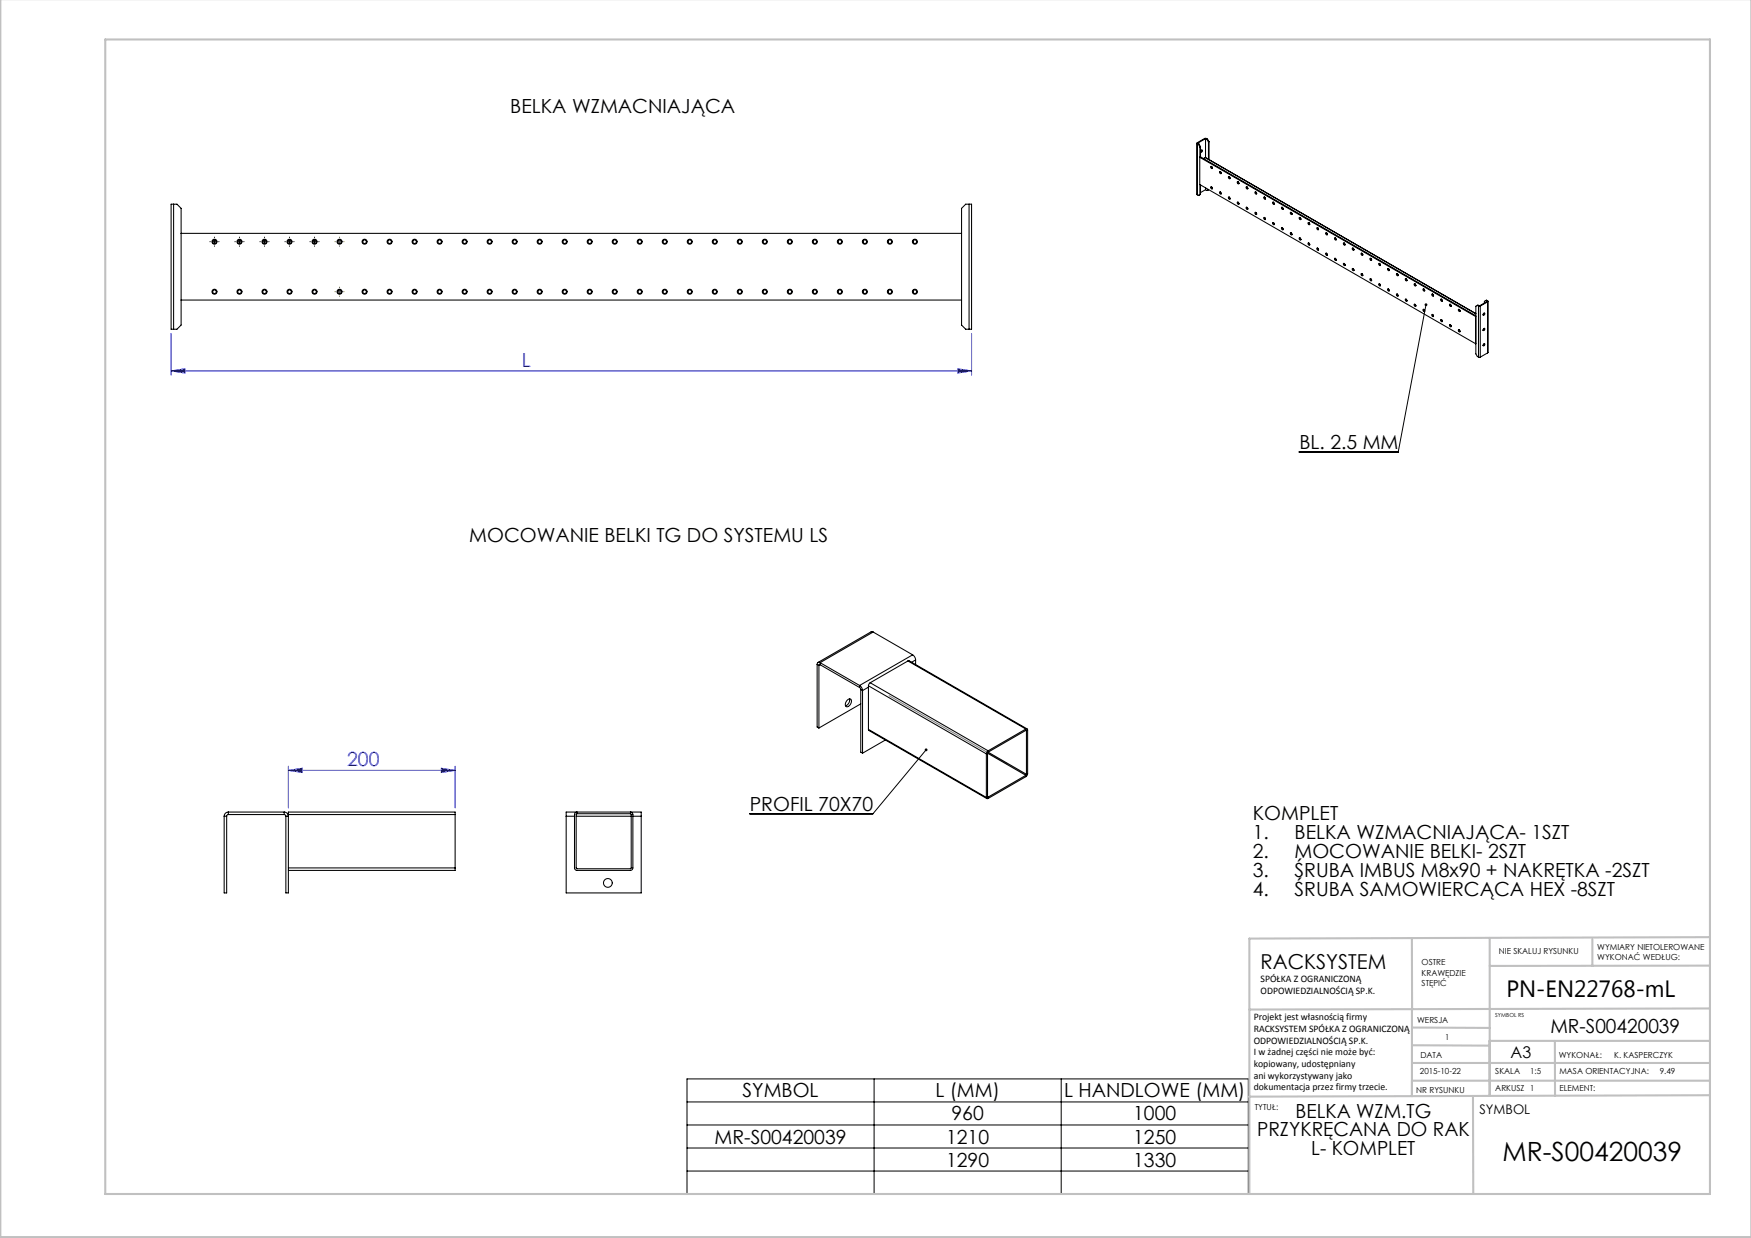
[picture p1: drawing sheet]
<svg xmlns="http://www.w3.org/2000/svg" width="420mm" height="297mm" viewBox="0 0 420 297" stroke-linecap="round" stroke-linejoin="round" font-family="sans-serif">
<path d="M41 80v10M233 80v10M41 89l3.3-.5v1zM41 89h192M229.7 88.5l3.3 .5-3.3 .5zM69.2 184.8l3.3-.5v1zM69.2 183.8v10M69.2 184.8h40M105.9 184.3l3.3 .5-3.3 .5zM109.2 183.8v10" fill="none" stroke="#00f" stroke-width=".24"/>
<g fill="none" stroke="#000" stroke-width=".24">
<path d="M50.9 58h1M51.4 57.5v1M56.9 58h1M57.4 57.5v1M62.9 58h1M63.4 57.5v1M68.9 58h1M69.4 57.5v1M74.9 58h1M75.4 57.5v1M342 73.1l-6.6 35.3h-23.8M222.1 179.9l-12.7 15.3h-29.6"/>
<path d="M164.8 258.8h134.6v27.7h-134.6zM209.7 258.8v27.7M254.5 258.8v27.7M164.8 264.4h134.6M164.8 269.9h134.6M164.8 275.4h134.6M164.8 280.9h134.6"/>
</g>
<g fill="none" stroke="#000" stroke-width=".24" stroke-dasharray="15.2 1.3 1.3 1.3">
<path d="M50.4 58h-.1M51.4 57v-.1M51.4 59v.1M52.4 58h.1M56.4 58h-.1M57.4 57v-.1M57.4 59v.1M58.4 58h.1M62.4 58h-.1M63.4 57v-.1M63.4 59v.1M64.4 58h.1"/>
<path d="M68.4 58h-.1M69.4 57v-.1M69.4 59v.1M70.4 58h.1M74.4 58h-.1M75.4 57v-.1M75.4 59v.1M76.4 58h.1"/>
</g>
<path d="M80.4 58h-.1M81.4 57v-.1M81.4 59v.1M82.4 58h.1M80.4 70h-.1M81.4 69v-.1M81.4 71v.1M82.4 70h.1" fill="none" stroke="#808000" stroke-width=".24" stroke-dasharray="15.2 1.3 1.3 1.3"/>
<path d="M80.9 58h1M81.4 57.5v1M80.9 70h1M81.4 69.5v1" fill="none" stroke="#808000" stroke-width=".24"/>
<g fill="none" stroke="#c0c0c0" stroke-width=".5">
<path d="M.1 -.1v296.9h419.9M25.2 9.5h385v276.9h-385zM338.7 225.2v37.8M357.3 225v37.9v-13.2M382 225.4v6.3M410.1 224.8l-110.4 .4v61.2M410.1 231.7h-52.8M338.7 259.3h71.5M338.7 255h71.5M338.7 250.8l18.6 .1M338.7 246.5l18.6 .1M357.3 249.7h52.9"/>
<path d="M373 249.7v13.2M410.1 241.9l-110.4 .3M353.3 262.9l.1 23.5M410.2 262.7l-110.5 .4"/>
</g>
<path d="M213.3 166.9l28.2 16.3" fill="none" stroke="#808080" stroke-width=".25"/>
<path d="M341.8 72.9l.3-.1-.1 .3 .1-.3a.34 .34 0 0 1 .3 .4 .34 .34 0 0 1-.5 .2 .34 .34 0 0 1-.1-.5z" fill="#000"/>
<g fill="#00f">
<path d="M105.9 184.3l3.3 .5-3.3 .5zM69.2 184.8l3.3-.5v1z"/>
<path d="M41 89l3.3-.5v1zM229.7 88.5l3.3 .5-3.3 .5z"/>
</g>
<path d="M221.9 179.7l.5-.1-.3 .3 .3-.3a.34 .34 0 0 1 0 .5 .34 .34 0 0 1-.5 0 .34 .34 0 0 1 0-.4z" fill="#000"/>
<g fill="none" stroke="#000" stroke-width=".25">
<path d="M287.1 34.4l.1 12.3M287.2 34.5v12.2M287.2 34.5l.3 .2M287.5 34.7l.3 .6M287.6 34.6l-.1 .1M287.6 34.6l.4 .6M287.8 37.7l66.2 38.2M287.8 37.7v6.6l66.2 38.2M287.8 35.3v2.4M288 37.6l-.2 .1M288 37.6l66 38.2M288 35.2l-.2 .1"/>
<path d="M288 35.2v2.4M288.2 36a.23 .23 0 0 1 .2 .3 .23 .23 0 0 1-.4 .1zM288.3 36l-.3 .5M289.1 37.8l64.9 37.5M289.1 37.8l-.4 .2M289.2 33.3l-.1 4.5M289.2 33.3l-2 1.1 .4 .2M289.2 33.3l.3 .2M289.5 33.5l.4 .6M289.7 33.4l-.7-.2-1.9 1.1 .1 .2M289.7 33.4l-.2 .1M289.7 33.4l.3 .6"/>
<path d="M289.9 34.1v4.1M290 34l-.1 .1M290 34v4.3M290.4 39.9l.2 .1a.25 .25 0 0 1 .2 .2 .25 .25 0 0 1-.2 .2zM290.5 39.9l.3 .5M290.6 40l.2 .3M41.6 49h-.6v30h.6M41.6 49h.8l1 1v28l-1 1h-.8M41.6 49v30M43.4 56h187.2M232.4 49h.6v30h-.6M232.4 49h-.8l-1 1v28l1 1h.8"/>
<path d="M232.4 49v30M287.8 44.3v2.4l-.3 .2-.3-.2M288 44.4v2.2l-.4 .2M289.2 45.5l.3 .2 .4-.2M289.2 45.1v.4M289.2 45.5l-1.2 .7M289.9 45.5h.1M289.9 45.5l-.2 .1M290.4 44.8l.2 .1a.25 .25 0 0 1 .2 .2 .25 .25 0 0 1-.2 .2zM290.5 44.8l.3 .5M290.6 44.9l.2 .3M292.6 46.1h.2a.25 .25 0 0 1 .2 .2 .25 .25 0 0 1-.2 .3z"/>
<path d="M292.6 41.2h.2a.25 .25 0 0 1 .2 .2 .25 .25 0 0 1-.2 .3zM292.7 41.1l.2 .5M292.7 46l.2 .5M292.8 41.2l.1 .3M292.8 46.1l.1 .3M292.8 41.2h.1M294.7 47.3h.2a.25 .25 0 0 1 .2 .3 .25 .25 0 0 1-.2 .2zM294.7 42.4h.2a.25 .25 0 0 1 .2 .3 .25 .25 0 0 1-.2 .2zM294.8 42.4l.3 .4M294.8 47.3l.3 .4M294.9 47.3l.2 .3M294.9 42.4l.2 .3"/>
<path d="M294.9 47.3h.1M296.8 43.6h.2a.25 .25 0 0 1 .2 .3 .25 .25 0 0 1-.2 .2zM296.8 48.5h.2a.25 .25 0 0 1 .2 .3 .25 .25 0 0 1-.2 .2zM296.9 43.6l.3 .4M296.9 48.5l.3 .4M297 43.7l.2 .2M297 48.5l.2 .3M297 43.6v.1M298.9 49.7l.2 .1a.25 .25 0 0 1 .2 .2 .25 .25 0 0 1-.2 .2zM298.9 44.8l.2 .1a.25 .25 0 0 1 .2 .2 .25 .25 0 0 1-.2 .2zM299 44.8l.3 .5M299 49.7l.3 .5"/>
<path d="M299.1 49.8l.2 .3M299.1 44.9l.2 .3M299.1 49.8h.1M301.1 51h.2a.25 .25 0 0 1 .1 .2 .25 .25 0 0 1-.1 .3zM301.1 46.1h.2a.25 .25 0 0 1 .1 .2 .25 .25 0 0 1-.1 .3zM301.2 46l.2 .5M301.2 50.9l.2 .5M301.2 46.1l.2 .3M301.2 51l.2 .3M303.2 52.2h.2a.25 .25 0 0 1 .2 .3 .25 .25 0 0 1-.2 .2zM303.2 47.3h.2a.25 .25 0 0 1 .2 .3 .25 .25 0 0 1-.2 .2zM303.3 47.3l.2 .4"/>
<path d="M303.3 52.2l.2 .4M303.4 47.3l.1 .3M303.4 52.2l.1 .3M303.4 47.3h.1M303.4 52.2h.1M305.3 53.4h.2a.25 .25 0 0 1 .2 .3 .25 .25 0 0 1-.2 .2zM305.3 48.5h.2a.25 .25 0 0 1 .2 .3 .25 .25 0 0 1-.2 .2zM305.4 48.5l.3 .4M305.4 53.4l.3 .4M305.5 48.5l.2 .3M305.5 53.4l.2 .3M307.4 54.6l.2 .1a.25 .25 0 0 1 .2 .2 .25 .25 0 0 1-.2 .2z"/>
<path d="M307.4 49.7l.2 .1a.25 .25 0 0 1 .2 .2 .25 .25 0 0 1-.2 .2zM307.5 49.7l.3 .5M307.5 54.6l.3 .5M307.6 49.8l.2 .3M307.6 54.7l.2 .3M307.6 49.8h.1M309.5 55.9h.2a.25 .25 0 0 1 .2 .2 .25 .25 0 0 1-.2 .3zM309.5 51h.2a.25 .25 0 0 1 .2 .2 .25 .25 0 0 1-.2 .3zM309.6 50.9l.3 .5M309.6 55.8l.3 .5M309.7 55.9l.2 .3M309.7 51l.2 .3"/>
<path d="M309.7 55.9h.1M311.7 57.1h.2a.25 .25 0 0 1 .2 .2 .25 .25 0 0 1-.2 .3zM311.7 52.2h.2a.25 .25 0 0 1 .2 .2 .25 .25 0 0 1-.2 .3zM311.8 52.2l.2 .4M311.8 57.1l.2 .4M311.8 52.2l.2 .3M311.8 57.1l.2 .3M311.8 52.2h.1M313.8 58.3h.2a.25 .25 0 0 1 .2 .3 .25 .25 0 0 1-.2 .2zM313.8 53.4h.2a.25 .25 0 0 1 .2 .3 .25 .25 0 0 1-.2 .2zM313.9 53.4l.2 .4M313.9 58.3l.2 .4"/>
<path d="M314 58.4l.2 .2M314 53.4l.2 .3M314 58.3v.1M315.9 59.5l.2 .1a.25 .25 0 0 1 .2 .2 .25 .25 0 0 1-.2 .2zM315.9 54.6l.2 .1a.25 .25 0 0 1 .2 .2 .25 .25 0 0 1-.2 .2zM316 54.6l.3 .5M316 59.5l.3 .5M316.1 54.7l.2 .3M316.1 59.5l.2 .4M318 55.9h.2a.25 .25 0 0 1 .2 .2 .25 .25 0 0 1-.2 .3zM318.1 55.8l.3 .5M318.2 55.9l.2 .3"/>
<path d="M318.2 55.9h.1M320.1 57.1h.2a.25 .25 0 0 1 .2 .2 .25 .25 0 0 1-.2 .3zM320.2 57.1l.3 .4M320.3 57.1l.2 .3M322.3 58.3h.2a.25 .25 0 0 1 .2 .3 .25 .25 0 0 1-.2 .2zM322.4 58.3l.2 .4M322.5 58.4l.1 .2M322.5 58.3v.1M324.4 59.5l.2 .1a.25 .25 0 0 1 .2 .2 .25 .25 0 0 1-.2 .2zM324.5 59.5l.3 .5M324.6 59.5l.2 .4M43.4 72h187.2"/>
<path d="M318 60.8h.2a.25 .25 0 0 1 .2 .2 .25 .25 0 0 1-.2 .3zM318.1 60.7l.3 .5M318.2 60.8l.2 .3M320.1 62h.2a.25 .25 0 0 1 .2 .2 .25 .25 0 0 1-.2 .3zM320.2 62l.3 .4M320.3 62l.2 .3M322.3 63.2h.2a.25 .25 0 0 1 .2 .3 .25 .25 0 0 1-.2 .2zM322.4 63.2l.2 .4M322.5 63.2l.1 .3M324.4 64.4l.2 .1a.25 .25 0 0 1 .2 .2 .25 .25 0 0 1-.2 .2zM324.5 64.4l.3 .5M324.6 64.5l.2 .3"/>
<path d="M324.6 64.4v.1M326.5 65.6l.2 .1a.25 .25 0 0 1 .2 .2 .25 .25 0 0 1-.2 .3zM326.5 60.7l.2 .1a.25 .25 0 0 1 .2 .2 .25 .25 0 0 1-.2 .3zM326.6 60.7l.3 .5M326.6 65.6l.3 .5M326.7 60.8l.2 .3M326.7 65.7l.2 .3M328.6 66.9h.2a.25 .25 0 0 1 .2 .2 .25 .25 0 0 1-.2 .3zM328.6 62h.2a.25 .25 0 0 1 .2 .2 .25 .25 0 0 1-.2 .3zM328.7 62l.3 .4M328.7 66.9l.3 .4M328.8 66.9l.2 .3"/>
<path d="M328.8 62l.2 .3M328.8 66.9h.1M330.8 68.1h.2a.25 .25 0 0 1 .1 .3 .25 .25 0 0 1-.1 .2zM330.8 63.2h.2a.25 .25 0 0 1 .1 .3 .25 .25 0 0 1-.1 .2zM330.9 63.2l.2 .4M330.9 68.1l.2 .4M330.9 63.2l.2 .3M330.9 68.1l.2 .3M332.9 69.3l.2 .1a.25 .25 0 0 1 .2 .2 .25 .25 0 0 1-.2 .2zM332.9 64.4l.2 .1a.25 .25 0 0 1 .2 .2 .25 .25 0 0 1-.2 .2zM333 64.4l.2 .5M333 69.3l.2 .5"/>
<path d="M333.1 64.5l.1 .3M333.1 69.3l.1 .4M333.1 64.4v.1M335 70.5l.2 .1a.25 .25 0 0 1 .2 .2 .25 .25 0 0 1-.2 .3zM335 65.6l.2 .1a.25 .25 0 0 1 .2 .2 .25 .25 0 0 1-.2 .3zM335.1 65.6l.3 .5M335.1 70.5l.3 .5M335.2 70.6l.2 .3M335.2 65.7l.2 .3M335.2 70.6h.1M337.1 66.9h.2a.25 .25 0 0 1 .2 .2 .25 .25 0 0 1-.2 .3zM337.1 71.8h.2a.25 .25 0 0 1 .2 .2 .25 .25 0 0 1-.2 .3z"/>
<path d="M337.2 66.9l.3 .4M337.2 71.8l.3 .4M337.3 66.9l.2 .3M337.3 71.8l.2 .3M337.3 66.9h.1M339.2 68.1h.2a.25 .25 0 0 1 .2 .3 .25 .25 0 0 1-.2 .2zM339.2 73h.2a.25 .25 0 0 1 .2 .3 .25 .25 0 0 1-.2 .2zM339.3 68.1l.3 .4M339.3 73l.3 .4M339.4 73.1l.2 .2M339.4 68.1l.2 .3M339.4 73v.1"/>
<path d="M341.4 69.3l.2 .1a.25 .25 0 0 1 .2 .2 .25 .25 0 0 1-.2 .2zM341.4 74.2l.2 .1a.25 .25 0 0 1 .2 .2 .25 .25 0 0 1-.2 .2zM341.5 69.3l.2 .5M341.5 74.2l.2 .5M341.5 69.3l.2 .4M341.5 74.2l.2 .4M343.5 70.5l.2 .1a.25 .25 0 0 1 .2 .2 .25 .25 0 0 1-.2 .3zM343.5 75.4l.2 .1a.25 .25 0 0 1 .2 .2 .25 .25 0 0 1-.2 .3zM343.6 70.5l.2 .5M343.6 75.4l.2 .5M343.7 70.6l.2 .3M343.7 75.5l.2 .3"/>
<path d="M343.7 70.6h.1M343.7 75.5h.1M345.6 71.8h.2a.25 .25 0 0 1 .2 .2 .25 .25 0 0 1-.2 .3zM345.6 76.7h.2a.25 .25 0 0 1 .2 .2 .25 .25 0 0 1-.2 .3zM345.7 71.8l.3 .4M345.7 76.7l.3 .4M345.8 71.8l.2 .3M345.8 76.7l.2 .3M347.7 73h.2a.25 .25 0 0 1 .2 .3 .25 .25 0 0 1-.2 .2zM347.7 77.9h.2a.25 .25 0 0 1 .2 .3 .25 .25 0 0 1-.2 .2zM347.8 73l.3 .4M347.8 77.9l.3 .4"/>
<path d="M347.9 73.1l.2 .2M347.9 77.9l.2 .3M347.9 73v.1M349.8 74.2l.2 .1a.25 .25 0 0 1 .2 .2 .25 .25 0 0 1-.2 .2zM349.8 79.1l.2 .1a.25 .25 0 0 1 .2 .2 .25 .25 0 0 1-.2 .2zM349.9 74.2l.3 .5M349.9 79.1l.3 .5M350 79.2l.2 .3M350 74.2l.2 .4M350 79.1v.1M354 75.9h.1M354.4 73.3l-.4 .2v11.4l.6 .8"/>
<path d="M354.4 73.3l.2 .1M354.6 73.4h.5M354.6 73.4v12.3M355.1 73.4v12.3M355.8 75.2l.2-.1a.23 .23 0 0 1 .1 .4 .23 .23 0 0 1-.4 0zM355.8 78.9l.2-.1a.23 .23 0 0 1 .1 .3 .23 .23 0 0 1-.4 .1zM356 75.1l-.3 .5M356 78.8l-.3 .4M356.4 72.1l.5 .1-.1 .2M356.4 72.1l-.3 .2v.4M356.4 72.1l.4 .2-2 1.1-.4-.1M356.8 72.4l-1.7 1"/>
<path d="M356.8 72.4v12.3M356.9 72.3l-.1 12.4M354 82.5h.1M354.6 85.7h.5M355.8 82.6l.2-.1a.23 .23 0 0 1 .1 .3 .23 .23 0 0 1-.4 0zM356 82.4l-.3 .5M356.8 84.7l-1.7 1M196 159.4l.4 .2M196 159.4v15l.4 .3M196.4 159.6v15.1M196.7 159a.43 .43 0 0 0-.5-.1 .43 .43 0 0 0-.2 .5M196.7 159.5l-.3 .1"/>
<path d="M196.7 159l9.5 5.4M196.7 159v.5M196.7 159.5l9.5 5.4M209.4 151.6h-.5l-12.7 7.3M209.4 151.6l-12.7 7.4M209.4 151.6l9.5 5.5M217.8 158.6l.3-.1 28.3 16.4M217.8 158.6l28.3 16.3M217.8 158.6l-9.1 5.2M218.9 157.1l.5 .5 .2 .7M218.9 157.1l-12.7 7.3M219.6 158.3v1.1"/>
<path d="M219.6 158.3l-.9 .6M203.3 167.9a.54 .54 0 0 1 .8-.2 .54 .54 0 0 1 .1 .8 .87 .87 0 0 1-.4 .9 .87 .87 0 0 1-1-.1v-.6zM203.8 167.7a1.46 1.46 0 0 1-1 1.6M206.2 164.4l.5 .6 .2 .7M206.2 164.9l.3 .5M206.2 164.4v.5M206.5 165.4l.4 .3M206.5 165.4v15.1l.4 .2M206.5 168.9l-10.1 5.8M206.9 165.7v15M208.3 175l.1 .3 28.3 16.3M208.3 164.5l28.3 16.4"/>
<path d="M208.3 175l28.3 16.3M208.3 164.5v10.5M208.3 164.9l-1.4 .8M208.7 163.8l-.4 .7M208.7 163.8l28.3 16.3M212.4 177.5l-5.5 3.2M246.1 175.2l.1 .1M246.1 174.9h.3l.1 .2-.1 10.9-9.4 5.6h-.3l-.1-.3M246.1 174.9l-9.1 5.2M246.1 175.2l-9.1 5.2M246.2 175.3v10.5M53.8 195.8h.6"/>
<path d="M53.8 195.8v18.4h.6v-18.4M54.8 194.8a1 1 0 0 0-1 1M54.8 195.4l-.4 .4M54.8 194.8h13.4M54.8 195.4h13.4M54.8 194.8v.6M68.2 195.4l.4 .4M68.2 194.8a1 1 0 0 1 1 1h-.6M68.2 194.8v.6M69.2 195.4v-.6h40v.6M69.2 195.4h40M69.2 195.4v18.8h-.6v-18.4"/>
<path d="M109.2 195.4v12.8M135.8 195.8v-1h18v1M135.8 195.8h2M135.8 195.8v18.4h18v-18.4M138.2 195.8h13.2M138.3 195.3h13v13.1h-13zM138.4 194.8l-.4 .2-.2 .4v12.8l.2 .4 .4 .2h12.8l.4-.2 .2-.4v-12.8l-.2-.4-.4-.2M151.8 195.8h2M236.6 180.9v10.4M236.9 191.1l.1 .1M236.9 180.7v10.4M236.9 180.7l9.2 5.3"/>
<path d="M237 180.4l9.2 5.4M237 180.1l-.4 .8M237 180.4l-.1 .3M246.1 186l-9.1 5.2M246.2 185.8l-.1 .2M69.2 208.2h40M109.2 208.2v.6h-40"/>
<circle cx="51.4" cy="58" r=".43"/>
<circle cx="51.4" cy="58" r=".6"/>
<circle cx="57.4" cy="58" r=".6"/>
<circle cx="57.4" cy="58" r=".43"/>
<circle cx="63.4" cy="58" r=".43"/>
<circle cx="63.4" cy="58" r=".6"/>
<circle cx="69.4" cy="58" r=".43"/>
<circle cx="69.4" cy="58" r=".6"/>
<circle cx="75.4" cy="58" r=".43"/>
<circle cx="75.4" cy="58" r=".6"/>
<circle cx="81.4" cy="58" r=".43"/>
<circle cx="81.4" cy="58" r=".6"/>
<circle cx="87.4" cy="58" r=".43"/>
<circle cx="87.4" cy="58" r=".6"/>
<circle cx="93.4" cy="58" r=".43"/>
<circle cx="93.4" cy="58" r=".6"/>
<circle cx="99.4" cy="58" r=".6"/>
<circle cx="99.4" cy="58" r=".43"/>
<circle cx="105.4" cy="58" r=".6"/>
<circle cx="105.4" cy="58" r=".43"/>
<circle cx="111.4" cy="58" r=".43"/>
<circle cx="111.4" cy="58" r=".6"/>
<circle cx="117.4" cy="58" r=".43"/>
<circle cx="117.4" cy="58" r=".6"/>
<circle cx="123.4" cy="58" r=".43"/>
<circle cx="123.4" cy="58" r=".6"/>
<circle cx="129.4" cy="58" r=".43"/>
<circle cx="129.4" cy="58" r=".6"/>
<circle cx="135.4" cy="58" r=".43"/>
<circle cx="135.4" cy="58" r=".6"/>
<circle cx="141.4" cy="58" r=".43"/>
<circle cx="141.4" cy="58" r=".6"/>
<circle cx="147.4" cy="58" r=".6"/>
<circle cx="147.4" cy="58" r=".43"/>
<circle cx="153.4" cy="58" r=".6"/>
<circle cx="153.4" cy="58" r=".43"/>
<circle cx="159.4" cy="58" r=".43"/>
<circle cx="159.4" cy="58" r=".6"/>
<circle cx="165.4" cy="58" r=".43"/>
<circle cx="165.4" cy="58" r=".6"/>
<circle cx="171.4" cy="58" r=".43"/>
<circle cx="171.4" cy="58" r=".6"/>
<circle cx="177.4" cy="58" r=".43"/>
<circle cx="177.4" cy="58" r=".6"/>
<circle cx="183.4" cy="58" r=".43"/>
<circle cx="183.4" cy="58" r=".6"/>
<circle cx="189.4" cy="58" r=".43"/>
<circle cx="189.4" cy="58" r=".6"/>
<circle cx="195.4" cy="58" r=".6"/>
<circle cx="195.4" cy="58" r=".43"/>
<circle cx="201.4" cy="58" r=".6"/>
<circle cx="201.4" cy="58" r=".43"/>
<circle cx="207.4" cy="58" r=".43"/>
<circle cx="207.4" cy="58" r=".6"/>
<circle cx="213.4" cy="58" r=".43"/>
<circle cx="213.4" cy="58" r=".6"/>
<circle cx="219.4" cy="58" r=".43"/>
<circle cx="219.4" cy="58" r=".6"/>
<circle cx="51.4" cy="70" r=".6"/>
<circle cx="51.4" cy="70" r=".43"/>
<circle cx="57.4" cy="70" r=".6"/>
<circle cx="57.4" cy="70" r=".43"/>
<circle cx="63.4" cy="70" r=".6"/>
<circle cx="63.4" cy="70" r=".43"/>
<circle cx="69.4" cy="70" r=".43"/>
<circle cx="69.4" cy="70" r=".6"/>
<circle cx="75.4" cy="70" r=".43"/>
<circle cx="75.4" cy="70" r=".6"/>
<circle cx="81.4" cy="70" r=".43"/>
<circle cx="81.4" cy="70" r=".6"/>
<circle cx="87.4" cy="70" r=".43"/>
<circle cx="87.4" cy="70" r=".6"/>
<circle cx="93.4" cy="70" r=".6"/>
<circle cx="93.4" cy="70" r=".43"/>
<circle cx="99.4" cy="70" r=".6"/>
<circle cx="99.4" cy="70" r=".43"/>
<circle cx="105.4" cy="70" r=".6"/>
<circle cx="105.4" cy="70" r=".43"/>
<circle cx="111.4" cy="70" r=".43"/>
<circle cx="111.4" cy="70" r=".6"/>
<circle cx="117.4" cy="70" r=".43"/>
<circle cx="117.4" cy="70" r=".6"/>
<circle cx="123.4" cy="70" r=".43"/>
<circle cx="123.4" cy="70" r=".6"/>
<circle cx="129.4" cy="70" r=".43"/>
<circle cx="129.4" cy="70" r=".6"/>
<circle cx="135.4" cy="70" r=".43"/>
<circle cx="135.4" cy="70" r=".6"/>
<circle cx="141.4" cy="70" r=".6"/>
<circle cx="141.4" cy="70" r=".43"/>
<circle cx="147.4" cy="70" r=".6"/>
<circle cx="147.4" cy="70" r=".43"/>
<circle cx="153.4" cy="70" r=".6"/>
<circle cx="153.4" cy="70" r=".43"/>
<circle cx="159.4" cy="70" r=".43"/>
<circle cx="159.4" cy="70" r=".6"/>
<circle cx="165.4" cy="70" r=".43"/>
<circle cx="165.4" cy="70" r=".6"/>
<circle cx="171.4" cy="70" r=".43"/>
<circle cx="171.4" cy="70" r=".6"/>
<circle cx="177.4" cy="70" r=".43"/>
<circle cx="177.4" cy="70" r=".6"/>
<circle cx="183.4" cy="70" r=".43"/>
<circle cx="183.4" cy="70" r=".6"/>
<circle cx="189.4" cy="70" r=".6"/>
<circle cx="189.4" cy="70" r=".43"/>
<circle cx="195.4" cy="70" r=".6"/>
<circle cx="195.4" cy="70" r=".43"/>
<circle cx="201.4" cy="70" r=".6"/>
<circle cx="201.4" cy="70" r=".43"/>
<circle cx="207.4" cy="70" r=".6"/>
<circle cx="207.4" cy="70" r=".43"/>
<circle cx="213.4" cy="70" r=".43"/>
<circle cx="213.4" cy="70" r=".6"/>
<circle cx="219.4" cy="70" r=".43"/>
<circle cx="219.4" cy="70" r=".6"/>
<circle cx="145.8" cy="211.8" r="1.05"/>
</g>
<text font-size="6.3" x="360.4" y="278.5">MR-S00420039</text>
<text font-size="5.6" x="361.3" y="239.1">PN-EN22768-mL</text>
<text font-size="4.9" x="302.4" y="232.4">RACKSYSTEM</text>
<g font-size="4.7">
<text x="122.4" y="27.1">BELKA WZMACNIAJĄCA</text>
<text x="311.7" y="107.8">BL. 2.5 MM</text>
<text x="112.6" y="130">MOCOWANIE BELKI TG DO SYSTEMU LS</text>
<text x="179.9" y="194.6">PROFIL 70X70</text>
<text x="300.5" y="196.8">KOMPLET</text>
<text x="300.5" y="201.4">1.</text>
<text x="310.5" y="201.4">BELKA WZMACNIAJĄCA- 1SZT</text>
<text x="300.5" y="205.9">2.</text>
<text x="310.5" y="205.9">MOCOWANIE BELKI- 2SZT</text>
<text x="300.5" y="210.4">3.</text>
<text x="300.5" y="214.9">4.</text>
<text x="310.5" y="210.4">ŚRUBA IMBUS M8x90 + NAKRĘTKA -2SZT</text>
<text x="310.5" y="214.9">ŚRUBA SAMOWIERCĄCA HEX -8SZT</text>
<text x="371.9" y="247.8">MR-S00420039</text>
<text x="178.1" y="263.3">SYMBOL</text>
<text x="224.4" y="263.3">L (MM)</text>
<text x="255.2" y="263.3">L HANDLOWE (MM)</text>
<text x="228.2" y="268.8">960</text>
<text x="271.8" y="268.8">1000</text>
<text x="310.7" y="268.1">BELKA WZM.TG</text>
<text x="171.4" y="274.3">MR-S00420039</text>
<text x="226.9" y="274.3">1210</text>
<text x="271.8" y="274.3">1250</text>
<text x="301.5" y="272.6">PRZYKRĘCANA DO RAK</text>
<text x="226.9" y="279.9">1290</text>
<text x="271.8" y="279.9">1330</text>
<text x="314.5" y="277.1">L- KOMPLET</text>
</g>
<g font-size="4.7" fill="#00f">
<text x="125.2" y="88">L</text>
<text x="83.3" y="183.8">200</text>
</g>
<text font-size="3.9" x="362.3" y="253.8">A3</text>
<text font-size="3.2" x="354.9" y="267.2">SYMBOL</text>
<g font-size="2.4">
<text x="302.4" y="235.6">SPÓŁKA Z OGRANICZONĄ</text>
<text x="302.4" y="238.4">ODPOWIEDZIALNOŚCIĄ SP.K.</text>
<text x="300.7" y="244.7">Projekt jest własnością firmy</text>
<text x="300.7" y="247.5">RACKSYSTEM SPÓŁKA Z OGRANICZONĄ</text>
<text x="300.7" y="250.3">ODPOWIEDZIALNOŚCIĄ SP.K.</text>
<text x="300.7" y="253.1">I w żadnej części nie może być:</text>
<text x="300.7" y="256">kopiowany, udostępniany</text>
<text x="300.7" y="258.8">ani wykorzystywany jako</text>
<text x="300.7" y="261.6">dokumentacja przez firmy trzecie.</text>
</g>
<g font-size="2">
<text x="383.1" y="227.9">WYMIARY NIETOLEROWANE</text>
<text x="341" y="231.6">OSTRE</text>
<text x="359.5" y="228.9">NIE SKALUJ RYSUNKU</text>
<text x="383.1" y="230.4">WYKONAĆ WEDŁUG:</text>
<text x="341" y="234.1">KRAWĘDZIE</text>
<text x="341" y="236.6">STĘPIĆ</text>
<text x="339.9" y="245.4">WERSJA</text>
<text x="346.6" y="249.5">1</text>
<text x="340.6" y="257.7">2015-10-22</text>
<text x="340.7" y="253.8">DATA</text>
<text x="358.7" y="257.7">SKALA</text>
<text x="367" y="257.7">1:5</text>
<text x="373.9" y="253.8">WYKONAŁ:</text>
<text x="374.1" y="257.7">MASA ORIENTACYJNA:</text>
<text x="387.2" y="253.8">K. KASPERCZYK</text>
<text x="398.1" y="257.7">9.49</text>
<text x="339.7" y="262.3">NR RYSUNKU</text>
<text x="358.7" y="261.7">ARKUSZ 1</text>
<text x="374.1" y="261.7">ELEMENT:</text>
<text x="301" y="266.4">TYTUŁ:</text>
</g>
<text font-size="1.3" x="358.7" y="244">SYMBOL RS</text>
</svg>
